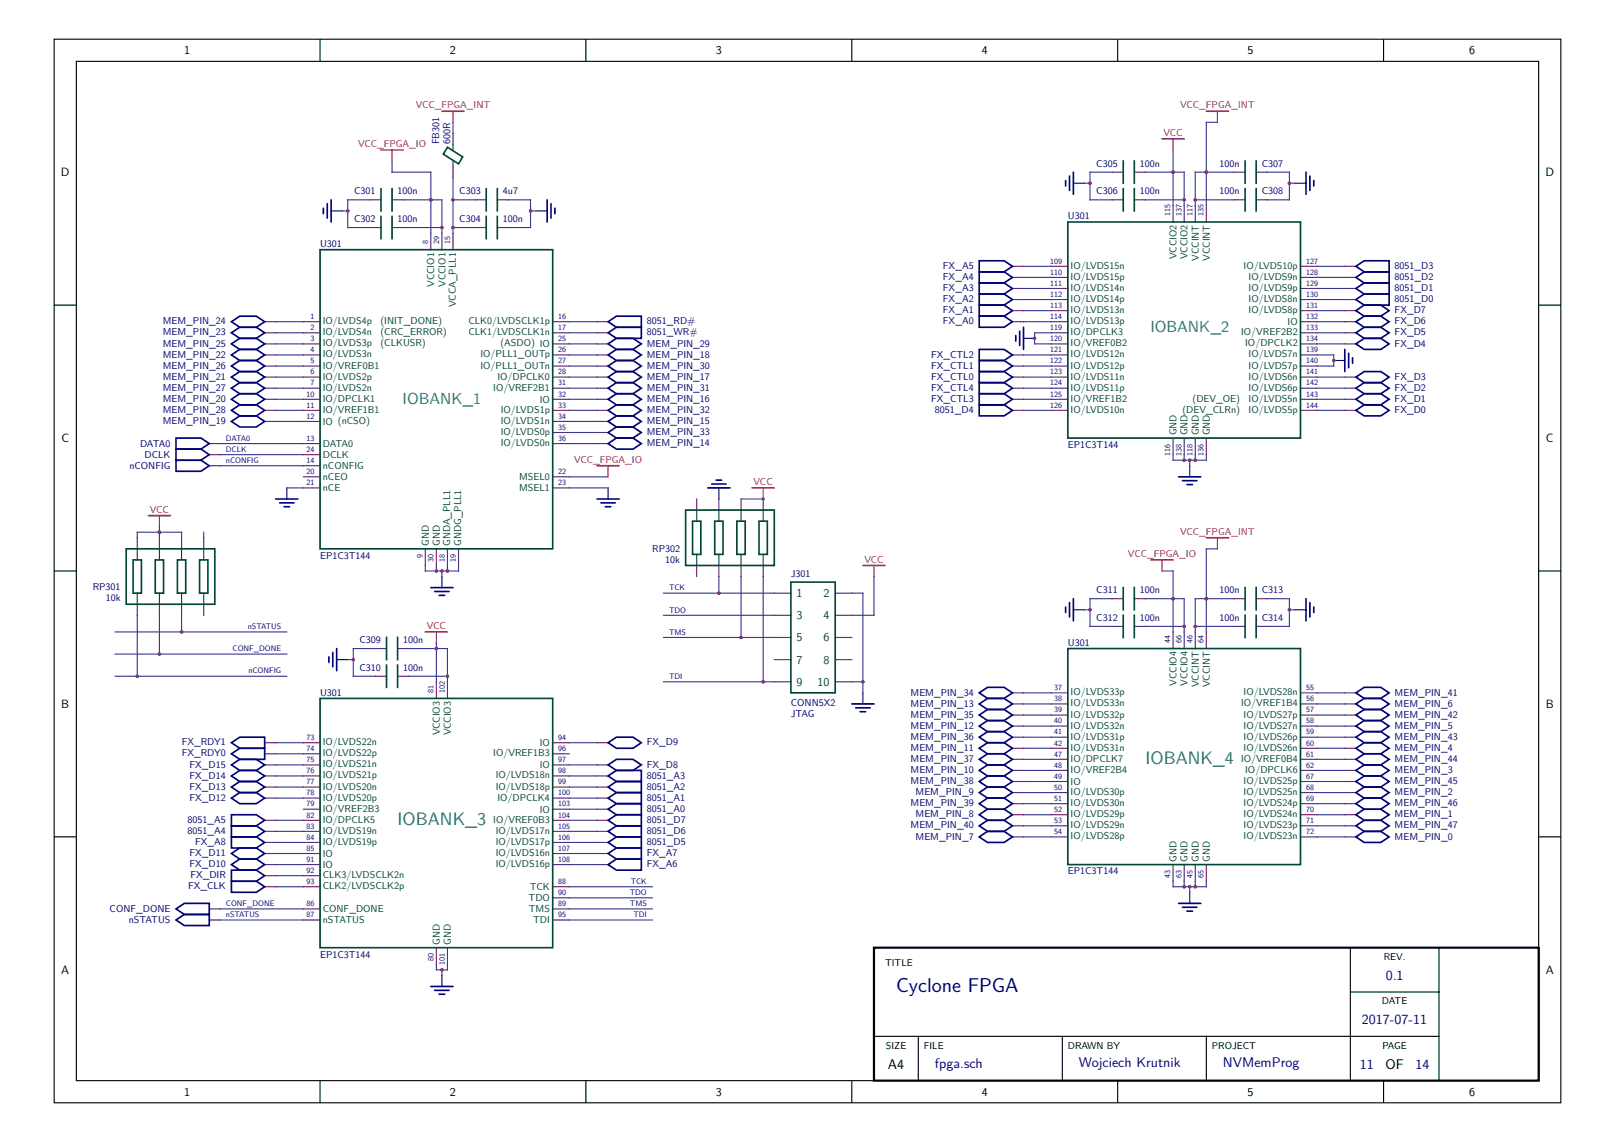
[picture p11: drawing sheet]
<svg xmlns="http://www.w3.org/2000/svg" width="297mm" height="210mm" viewBox="0 0 297 210" stroke-linecap="round" stroke-linejoin="round" font-family="sans-serif">
<g fill="none" stroke="#000" stroke-width=".2">
<path d="M10 7.2h277v195.6h-277zM14 11.3h269v187.4h-269zM58.9 7.2v4.1M107.8 7.2v4.1M156.6 7.2v4.1M205.5 7.2v4.1M254.4 7.2v4.1M10 56.1h4M283 56.1h4M10 105h4M283 105h4M10 153.9h4"/>
<path d="M283 153.9h4M248.3 174.3v24.4M264.6 174.3v24.4M58.9 198.7v4.1M107.8 198.7v4.1M156.6 198.7v4.1M160.7 190.6h103.9M168.9 190.6v8.1M195.4 190.6v8.1M205.5 198.7v4.1M221.8 190.6v8.1M248.3 182.4h16.3"/>
<path d="M254.4 198.7v4.1"/>
</g>
<path d="M160.7 174.3h122.3v24.4h-122.3z" fill="none" stroke="#000" stroke-width=".41"/>
<g fill="none" stroke="#67146a" stroke-width=".2">
<path d="M68 36.7h2.1M72.1 36.7h2M83.3 24.5v2.1M83.3 30.6v2.1M87.4 36.7h2M91.5 36.7h2M204.5 36.7h2.1M204.5 31.7h2.1M208.6 36.7h2M208.6 31.7h2M215.7 37.8v3M217.8 37.8v3"/>
<path d="M219.8 37.8v3M221.8 37.8v3M226.9 36.7h2.1M226.9 31.7h2.1M231 36.7h2M231 31.7h2M48.7 59.2h2M55.8 59.2h3.1M68 41.8h2.1M72.1 41.8h2M79.2 42.9v3M81.3 42.9v3"/>
<path d="M83.3 42.9v3M87.4 41.8h2M91.5 41.8h2M101.6 59.2h3.1M109.8 59.2h2M186.2 59.2h2M186.2 49h2M186.2 51h2M186.2 53h2M186.2 55.1h2M186.2 57.1h2M193.3 59.2h3.1"/>
<path d="M193.3 49h3.1M193.3 51h3.1M193.3 53h3.1M193.3 55.1h3.1M193.3 57.1h3.1M239.2 59.2h3M239.2 49h3M239.2 51h3M239.2 53h3M239.2 55.1h3M239.2 57.1h3M247.3 59.2h2"/>
<path d="M247.3 49h2M247.3 51h2M247.3 53h2M247.3 55.1h2M247.3 57.1h2M48.7 61.2h2M48.7 63.2h2M48.7 65.3h2M48.7 67.3h2M48.7 69.3h2M48.7 71.4h2M48.7 73.4h2"/>
<path d="M48.7 75.5h2M48.7 77.5h2M55.8 61.2h3.1M55.8 63.2h3.1M55.8 65.3h3.1M55.8 67.3h3.1M55.8 69.3h3.1M55.8 71.4h3.1M55.8 73.4h3.1M55.8 75.5h3.1M55.8 77.5h3.1M101.6 61.2h3.1"/>
<path d="M101.6 63.2h3.1M101.6 65.3h3.1M101.6 67.3h3.1M101.6 69.3h3.1M101.6 71.4h3.1M101.6 73.4h3.1M101.6 75.5h3.1M101.6 77.5h3.1M101.6 79.5h3.1M109.8 61.2h2M109.8 63.2h2M109.8 65.3h2"/>
<path d="M109.8 67.3h2M109.8 69.3h2M109.8 71.4h2M109.8 73.4h2M109.8 75.5h2M109.8 77.5h2M109.8 79.5h2M186.2 65.3h2M186.2 67.3h2M186.2 69.3h2M186.2 71.4h2M186.2 73.4h2"/>
<path d="M186.2 75.5h2M193.3 61.2h3.1M193.3 63.2h3.1M193.3 65.3h3.1M193.3 67.3h3.1M193.3 69.3h3.1M193.3 71.4h3.1M193.3 73.4h3.1M193.3 75.5h3.1M239.2 61.2h3M239.2 63.2h3M239.2 65.3h3"/>
<path d="M239.2 67.3h3M239.2 69.3h3M239.2 71.4h3M239.2 73.4h3M239.2 75.5h3M247.3 61.2h2M247.3 63.2h2M247.3 69.3h2M247.3 71.4h2M247.3 73.4h2M247.3 75.5h2M25.2 98.9v2"/>
<path d="M29.3 98.9v2M33.4 98.9v2M37.5 98.9v2M38.5 81.6h2M38.5 85.6h2M38.5 83.6h2M55.8 81.6h3.1M55.8 85.6h3.1M55.8 87.7h3.1M55.8 89.7h3.1M55.8 83.6h3.1M101.6 81.6h3.1"/>
<path d="M101.6 87.7h3.1M101.6 89.7h3.1M109.8 81.6h2M128.1 91.8v2M132.2 91.8v2M136.3 91.8v2M140.4 91.8v2M215.7 80.6v3M217.8 80.6v3M219.8 80.6v3M221.8 80.6v3M25.2 111.1v2"/>
<path d="M29.3 111.1v2M33.4 111.1v2M37.5 111.1v2M69 119.3h2.1M73.1 119.3h2.1M78.2 100.9v3.1M80.2 100.9v3.1M82.3 100.9v3.1M84.3 100.9v3.1M128.1 104v2M132.2 104v2M136.3 104v2"/>
<path d="M140.4 104v2M142.4 109.1h3M142.4 113.1h3M142.4 117.2h3M153.6 109.1h3M153.6 113.1h3M153.6 117.2h3M204.5 110.1h2.1M204.5 115.2h2.1M208.6 110.1h2M208.6 115.2h2M215.7 116.2v3.1"/>
<path d="M217.8 116.2v3.1M219.8 116.2v3.1M221.8 116.2v3.1M226.9 110.1h2.1M226.9 115.2h2.1M231 110.1h2M231 115.2h2M48.7 136.6h2M48.7 138.6h2M55.8 136.6h3.1M55.8 138.6h3.1M69 124.4h2.1"/>
<path d="M73.1 124.4h2.1M80.2 125.4v3M82.3 125.4v3M101.6 136.6h3.1M101.6 138.6h3.1M109.8 136.6h2M142.4 121.3h3M142.4 125.4h3M153.6 121.3h3M153.6 125.4h3M186.2 127.4h2M186.2 129.4h2"/>
<path d="M186.2 131.5h2M186.2 133.5h2M186.2 135.6h2M186.2 137.6h2M186.2 139.6h2M193.3 127.4h3.1M193.3 129.4h3.1M193.3 131.5h3.1M193.3 133.5h3.1M193.3 135.6h3.1M193.3 137.6h3.1M193.3 139.6h3.1"/>
<path d="M239.2 127.4h3M239.2 129.4h3M239.2 131.5h3M239.2 133.5h3M239.2 135.6h3M239.2 137.6h3M239.2 139.6h3M247.3 127.4h2M247.3 129.4h2M247.3 131.5h2M247.3 133.5h2M247.3 135.6h2"/>
<path d="M247.3 137.6h2M247.3 139.6h2M48.7 140.7h2M48.7 142.7h2M48.7 144.7h2M48.7 146.8h2M48.7 150.8h2M48.7 152.9h2M48.7 154.9h2M48.7 157h2M48.7 159h2M55.8 140.7h3.1"/>
<path d="M55.8 142.7h3.1M55.8 144.7h3.1M55.8 146.8h3.1M55.8 148.8h3.1M55.8 150.8h3.1M55.8 152.9h3.1M55.8 154.9h3.1M55.8 157h3.1M55.8 159h3.1M101.6 140.7h3.1M101.6 142.7h3.1M101.6 144.7h3.1"/>
<path d="M101.6 146.8h3.1M101.6 148.8h3.1M101.6 150.8h3.1M101.6 152.9h3.1M101.6 154.9h3.1M101.6 157h3.1M101.6 159h3.1M109.8 140.7h2M109.8 142.7h2M109.8 144.7h2M109.8 146.8h2M109.8 148.8h2"/>
<path d="M109.8 150.8h2M109.8 152.9h2M109.8 154.9h2M109.8 157h2M109.8 159h2M186.2 141.7h2M186.2 143.7h2M186.2 145.7h2M186.2 147.8h2M186.2 149.8h2M186.2 151.9h2M186.2 153.9h2"/>
<path d="M193.3 141.7h3.1M193.3 143.7h3.1M193.3 145.7h3.1M193.3 147.8h3.1M193.3 149.8h3.1M193.3 151.9h3.1M193.3 153.9h3.1M215.7 159v3M217.8 159v3M219.8 159v3M221.8 159v3M239.2 141.7h3"/>
<path d="M239.2 143.7h3M239.2 145.7h3M239.2 147.8h3M239.2 149.8h3M239.2 151.9h3M239.2 153.9h3M247.3 141.7h2M247.3 143.7h2M247.3 145.7h2M247.3 147.8h2M247.3 149.8h2M247.3 151.9h2"/>
<path d="M247.3 153.9h2M38.5 167.1h2M38.5 169.2h2M48.7 163.1h2M48.7 161h2M55.8 167.1h3.1M55.8 169.2h3.1M55.8 163.1h3.1M55.8 161h3.1M80.2 174.3v3M82.3 174.3v3M101.6 167.1h3.1"/>
<path d="M101.6 169.2h3.1M101.6 163.1h3.1M101.6 165.1h3.1"/>
</g>
<g fill="none" stroke="#034536" stroke-width=".31">
<path d="M70.1 34.7v4.1M70.1 39.8v4.1M72.1 34.7v4.1M72.1 39.8v4.1M82.3 27.1l2.8 1.8-.8 1.2-2.8-1.8zM89.4 34.7v4.1M89.4 39.8v4.1M91.5 34.7v4.1M91.5 39.8v4.1M206.6 29.6v4.1M206.6 34.7v4.1M208.6 29.6v4.1"/>
<path d="M208.6 34.7v4.1M229 29.6v4.1M229 34.7v4.1M231 29.6v4.1M231 34.7v4.1M58.9 45.9h42.7v55h-42.7zM196.4 40.8h42.8v39.8h-42.8zM126.1 93.8h16.3v10.2h-16.3zM127.4 95.8h1.5v6.1h-1.5zM131.4 95.8h1.6v6.1h-1.6zM135.5 95.8h1.5v6.1h-1.5zM139.6 95.8h1.5v6.1h-1.5z"/>
<path d="M23.2 100.9h16.3v10.2h-16.3zM24.5 103h1.5v6.1h-1.5zM28.6 103h1.5v6.1h-1.5zM32.6 103h1.6v6.1h-1.6zM36.7 103h1.5v6.1h-1.5zM71.1 117.2v4.1M73.1 117.2v4.1M145.4 107h8.2v20.4h-8.2zM196.4 119.3h42.8v39.7h-42.8zM206.6 108.1v4M206.6 113.1v4.1M208.6 108.1v4"/>
<path d="M208.6 113.1v4.1M229 108.1v4M229 113.1v4.1M231 108.1v4M231 113.1v4.1M58.9 128.4h42.7v45.9h-42.7zM71.1 122.3v4.1M73.1 122.3v4.1"/>
</g>
<g fill="none" stroke="#000275" stroke-width=".2">
<path d="M60.9 38.8h2M98.6 38.8h2M197.4 33.7h2M238.1 33.7h2.1M188.2 62.2h2.1M245.3 66.3h2M52.7 89.7v2.1M111.8 89.7v2.1M132.2 89.7v2.1M218.8 85.6v2.1M81.3 106v2.1M197.4 112.1h2"/>
<path d="M238.1 112.1h2.1M61.9 121.3h2.1M158.7 127.4v2M81.3 179.4v2M218.8 164.1v2"/>
</g>
<g fill="none" stroke="#000275" stroke-width=".31">
<path d="M59.5 38.3v1M60.2 37.5v2.6M60.9 36.7v4.1M100.6 36.7v4.1M101.3 37.5v2.6M102 38.3v1M196 33.2v1M196.7 32.4v2.6M197.4 31.7v4M240.2 31.7v4M240.9 32.4v2.6M241.6 33.2v1"/>
<path d="M42.6 59.2l1.5-1.1h3l1.6 1.1-1.6 1h-3zM111.8 59.2l1.6-1.1h4.5v2.1h-4.5zM180.1 48h4.6l1.5 1-1.5 1h-4.6zM180.1 50h4.6l1.5 1-1.5 1h-4.6zM180.1 52h4.6l1.5 1-1.5 1.1h-4.6zM180.1 54.1h4.6l1.5 1-1.5 1h-4.6zM180.1 56.1h4.6l1.5 1-1.5 1h-4.6zM180.1 58.1h4.6l1.5 1.1-1.5 1h-4.6zM249.3 49l1.6-1h4.6v2h-4.6zM249.3 51l1.6-1h4.6v2h-4.6zM249.3 53l1.6-1h4.6v2.1h-4.6zM249.3 55.1l1.6-1h4.6v2h-4.6z"/>
<path d="M249.3 57.1l1.6-1h3l1.6 1-1.6 1h-3zM249.3 59.2l1.6-1.1h3l1.6 1.1-1.6 1h-3zM42.6 61.2l1.5-1h3l1.6 1-1.6 1h-3zM42.6 63.2l1.5-1h3l1.6 1-1.6 1.1h-3zM42.6 65.3l1.5-1h3l1.6 1-1.6 1h-3zM42.6 67.3l1.5-1h3l1.6 1-1.6 1h-3zM42.6 69.3l1.5-1h3l1.6 1-1.6 1.1h-3zM42.6 71.4l1.5-1h3l1.6 1-1.6 1h-3zM42.6 73.4l1.5-1h3l1.6 1-1.6 1h-3zM42.6 75.5l1.5-1.1h3l1.6 1.1-1.6 1h-3zM42.6 77.5l1.5-1h3l1.6 1-1.6 1h-3zM111.8 61.2l1.6-1h4.5v2h-4.5z"/>
<path d="M111.8 63.2l1.6-1h3l1.5 1-1.5 1.1h-3zM111.8 65.3l1.6-1h3l1.5 1-1.5 1h-3zM111.8 67.3l1.6-1h3l1.5 1-1.5 1h-3zM111.8 69.3l1.6-1h3l1.5 1-1.5 1.1h-3zM111.8 71.4l1.6-1h3l1.5 1-1.5 1h-3zM111.8 73.4l1.6-1h3l1.5 1-1.5 1h-3zM111.8 75.5l1.6-1.1h3l1.5 1.1-1.5 1h-3zM111.8 77.5l1.6-1h3l1.5 1-1.5 1h-3zM111.8 79.5l1.6-1h3l1.5 1-1.5 1.1h-3zM180.1 64.3h4.6l1.5 1-1.5 1h-4.6zM180.1 66.3h4.6l1.5 1-1.5 1h-4.6zM180.1 68.3h4.6l1.5 1-1.5 1.1h-4.6z"/>
<path d="M180.1 70.4h4.6l1.5 1-1.5 1h-4.6zM180.1 72.4h4.6l1.5 1-1.5 1h-4.6zM180.1 74.4h4.6l1.5 1.1-1.5 1h-4.6zM186.8 61.7v1M187.5 60.9v2.6M188.2 60.2v4.1M247.3 64.3v4M248 65v2.6M248.7 65.8v1M249.3 61.2l1.6-1h3l1.6 1-1.6 1h-3zM249.3 63.2l1.6-1h3l1.6 1-1.6 1.1h-3zM249.3 69.3l1.6-1h3l1.6 1-1.6 1.1h-3z"/>
<path d="M249.3 71.4l1.6-1h3l1.6 1-1.6 1h-3zM249.3 73.4l1.6-1h3l1.6 1-1.6 1h-3zM249.3 75.5l1.6-1.1h3l1.6 1.1-1.6 1h-3zM32.4 80.6h4.6l1.5 1-1.5 1h-4.6zM32.4 82.6h4.6l1.5 1-1.5 1h-4.6zM32.4 84.6h4.6l1.5 1-1.5 1.1h-4.6zM50.7 91.8h4.1M51.4 92.5h2.7M52.2 93.2h1.1M109.8 91.8h4.1M110.5 92.5h2.7M111.3 93.2h1"/>
<path d="M111.8 81.6l1.6-1h3l1.5 1-1.5 1h-3zM130.2 89.7h4M130.9 89h2.6M131.7 88.3h1M216.8 87.7h4M217.5 88.4h2.6M218.3 89.1h1M61.2 120v2.6M61.9 119.3v4M79.2 108.1h4.1M79.9 108.8h2.7M80.8 109.5h1"/>
<path d="M196 111.6v1M196.7 110.8v2.7M197.4 110.1v4.1M240.2 110.1v4.1M240.9 110.8v2.7M241.6 111.6v1M42.6 136.6l1.5-1h4.6v2h-4.6zM42.6 138.6l1.5-1h4.6v2h-4.6zM60.5 120.8v1M111.8 136.6l1.6-1h3l1.5 1-1.5 1h-3zM156.6 129.4h4.1M157.4 130.2h2.6"/>
<path d="M158.2 130.9h1M180.1 127.4l1.5-1h3.1l1.5 1-1.5 1h-3.1zM180.1 129.4l1.5-1h3.1l1.5 1-1.5 1.1h-3.1zM180.1 131.5l1.5-1h3.1l1.5 1-1.5 1h-3.1zM180.1 133.5l1.5-1h3.1l1.5 1-1.5 1h-3.1zM180.1 135.6l1.5-1.1h3.1l1.5 1.1-1.5 1h-3.1zM180.1 137.6l1.5-1h3.1l1.5 1-1.5 1h-3.1zM180.1 139.6l1.5-1h3.1l1.5 1-1.5 1.1h-3.1zM249.3 127.4l1.6-1h3l1.6 1-1.6 1h-3zM249.3 129.4l1.6-1h3l1.6 1-1.6 1.1h-3zM249.3 131.5l1.6-1h3l1.6 1-1.6 1h-3zM249.3 133.5l1.6-1h3l1.6 1-1.6 1h-3z"/>
<path d="M249.3 135.6l1.6-1.1h3l1.6 1.1-1.6 1h-3zM249.3 137.6l1.6-1h3l1.6 1-1.6 1h-3zM249.3 139.6l1.6-1h3l1.6 1-1.6 1.1h-3zM42.6 140.7l1.5-1.1h3l1.6 1.1-1.6 1h-3zM42.6 142.7l1.5-1h3l1.6 1-1.6 1h-3zM42.6 144.7l1.5-1h3l1.6 1-1.6 1h-3zM42.6 146.8l1.5-1.1h3l1.6 1.1-1.6 1h-3zM42.6 149.8h4.5l1.6 1-1.6 1.1h-4.5zM42.6 151.9h4.5l1.6 1-1.6 1h-4.5zM42.6 153.9h4.5l1.6 1-1.6 1h-4.5zM42.6 157l1.5-1.1h3l1.6 1.1-1.6 1h-3zM42.6 159l1.5-1h3l1.6 1-1.6 1h-3z"/>
<path d="M111.8 140.7l1.6-1.1h3l1.5 1.1-1.5 1h-3zM111.8 142.7l1.6-1h4.5v2h-4.5zM111.8 144.7l1.6-1h4.5v2h-4.5zM111.8 146.8l1.6-1.1h4.5v2.1h-4.5zM111.8 148.8l1.6-1h4.5v2h-4.5zM111.8 150.8l1.6-1h4.5v2.1h-4.5zM111.8 152.9l1.6-1h4.5v2h-4.5zM111.8 154.9l1.6-1h4.5v2h-4.5zM111.8 157l1.6-1.1h4.5v2.1h-4.5zM111.8 159l1.6-1h4.5v2h-4.5zM180.1 141.7l1.5-1h3.1l1.5 1-1.5 1h-3.1zM180.1 143.7l1.5-1h3.1l1.5 1-1.5 1h-3.1z"/>
<path d="M180.1 145.7l1.5-1h3.1l1.5 1-1.5 1.1h-3.1zM180.1 147.8l1.5-1h3.1l1.5 1-1.5 1h-3.1zM180.1 149.8l1.5-1h3.1l1.5 1-1.5 1h-3.1zM180.1 151.9l1.5-1.1h3.1l1.5 1.1-1.5 1h-3.1zM180.1 153.9l1.5-1h3.1l1.5 1-1.5 1h-3.1zM249.3 141.7l1.6-1h3l1.6 1-1.6 1h-3zM249.3 143.7l1.6-1h3l1.6 1-1.6 1h-3zM249.3 145.7l1.6-1h3l1.6 1-1.6 1.1h-3zM249.3 147.8l1.6-1h3l1.6 1-1.6 1h-3zM249.3 149.8l1.6-1h3l1.6 1-1.6 1h-3zM249.3 151.9l1.6-1.1h3l1.6 1.1-1.6 1h-3zM249.3 153.9l1.6-1h3l1.6 1-1.6 1h-3z"/>
<path d="M32.4 169.2l1.5-1h4.6v2h-4.6zM32.4 167.1l1.5-1h4.6v2.1h-4.6zM42.6 160h4.5l1.6 1-1.6 1h-4.5zM42.6 162h4.5l1.6 1.1-1.6 1h-4.5zM216.8 166.1h4M217.5 166.8h2.6M218.3 167.5h1M79.2 181.4h4.1M79.9 182.1h2.7M80.8 182.8h1"/>
</g>
<g fill="none" stroke="#353691" stroke-width=".2">
<path d="M62.9 38.8h1.1M68 36.7h-4v5.1h4M72.1 29.6v2.1h7.1v11.2M74.1 36.7h7.2v6.2M83.3 36.7h4.1M83.3 22.5v2M83.3 32.7v10.2M93.5 36.7h4.1v5.1h-4.1M97.6 38.8h1M199.4 33.7h1.1M204.5 31.7h-4v5h4M210.6 31.7h7.2v6.1"/>
<path d="M210.6 36.7h7.2M215.7 27.6v10.2M219.8 36.7h7.1M223.9 22.5h-2.1v15.3M226.9 31.7h-7.1v6.1M233 31.7h4.1v5h-4.1M237.1 33.7h1M50.7 59.2h5.1M74.1 41.8h7.2M83.3 41.8h4.1M104.7 59.2h5.1M188.2 59.2h5.1"/>
<path d="M188.2 49h5.1M188.2 51h5.1M188.2 53h5.1M188.2 55.1h5.1M188.2 57.1h5.1M242.2 59.2h5.1M242.2 49h5.1M242.2 51h5.1M242.2 53h5.1M242.2 55.1h5.1M242.2 57.1h5.1M50.7 61.2h5.1"/>
<path d="M50.7 63.2h5.1M50.7 65.3h5.1M50.7 67.3h5.1M50.7 69.3h5.1M50.7 71.4h5.1M50.7 73.4h5.1M50.7 75.5h5.1M50.7 77.5h5.1M104.7 61.2h5.1M104.7 63.2h5.1M104.7 65.3h5.1M104.7 67.3h5.1"/>
<path d="M104.7 69.3h5.1M104.7 71.4h5.1M104.7 73.4h5.1M104.7 75.5h5.1M104.7 77.5h5.1M104.7 79.5h5.1M188.2 65.3h5.1M188.2 67.3h5.1M188.2 69.3h5.1M188.2 71.4h5.1M188.2 73.4h5.1M188.2 75.5h5.1"/>
<path d="M193.3 61.2h-3v2h3M242.2 61.2h5.1M242.2 63.2h5.1M242.2 65.3h3.1v2h-3.1M242.2 69.3h5.1M242.2 71.4h5.1M242.2 73.4h5.1M242.2 75.5h5.1M25.2 98.9v-1h8.2v1M29.3 96.9v2M37.5 97.9v1M40.5 81.6h15.3"/>
<path d="M40.5 83.6h15.3M40.5 85.6h15.3M52.7 89.7h3.1M104.7 87.7h7.1M104.7 89.7h7.1M104.7 81.6h5.1M136.3 91.8h4.1M215.7 83.6v1h6.1v-1M217.8 83.6v1M218.8 84.6v1M219.8 83.6v1M21.2 116.2h31.5"/>
<path d="M25.2 113.1v11.3M29.3 113.1v7.2M33.4 113.1v3.1M69 119.3h-4v5.1h4M75.2 119.3h7.1v6.1M78.2 104v1h6.1v-1M80.2 104v1M80.2 118.2v7.2M81.3 105v1M82.3 104v1M122 109.1h20.4M122 113.1h20.4"/>
<path d="M122 117.2h20.4M132.2 106v3.1M136.3 106v11.2M140.4 106v19.4M156.6 109.1h2.1v18.3M160.7 106v7.1h-4.1M199.4 112.1h1.1M204.5 110.1h-4v5.1h4M210.6 110.1h7.2v6.1M210.6 115.2h7.2M213.7 105h2v11.2M219.8 115.2h7.1"/>
<path d="M223.9 100.9h-2.1v15.3M226.9 110.1h-7.1v6.1M233 110.1h4.1v5.1h-4.1M237.1 112.1h1M21.2 124.4h31.5M21.2 120.3h31.5M50.7 136.6h5.1M50.7 138.6h5.1M64 121.3h1M75.2 124.4h7.1M104.7 136.6h5.1M122 125.4h20.4"/>
<path d="M156.6 125.4h2.1M188.2 127.4h5.1M188.2 129.4h5.1M188.2 131.5h5.1M188.2 133.5h5.1M188.2 135.6h5.1M188.2 137.6h5.1M188.2 139.6h5.1M242.2 127.4h5.1M242.2 129.4h5.1M242.2 131.5h5.1M242.2 133.5h5.1"/>
<path d="M242.2 135.6h5.1M242.2 137.6h5.1M242.2 139.6h5.1M50.7 140.7h5.1M50.7 142.7h5.1M50.7 144.7h5.1M50.7 146.8h5.1M50.7 150.8h5.1M50.7 152.9h5.1M50.7 154.9h5.1M50.7 157h5.1M50.7 159h5.1"/>
<path d="M104.7 140.7h5.1M104.7 142.7h5.1M104.7 144.7h5.1M104.7 146.8h5.1M104.7 150.8h5.1M104.7 152.9h5.1M104.7 154.9h5.1M104.7 157h5.1M104.7 159h5.1M104.7 148.8h5.1M188.2 141.7h5.1M188.2 143.7h5.1"/>
<path d="M188.2 145.7h5.1M188.2 147.8h5.1M188.2 149.8h5.1M188.2 151.9h5.1M188.2 153.9h5.1M242.2 141.7h5.1M242.2 143.7h5.1M242.2 145.7h5.1M242.2 147.8h5.1M242.2 149.8h5.1M242.2 151.9h5.1M242.2 153.9h5.1"/>
<path d="M40.5 167.1h15.3M40.5 169.2h15.3M50.7 163.1h5.1M50.7 161h5.1M80.2 177.3v1h2.1v-1M81.3 178.3v1.1M104.7 163.1h15.3M104.7 167.1h15.3M104.7 169.2h15.3M104.7 165.1h15.3M215.7 162v1.1h6.1v-1.1M217.8 162v1.1"/>
<path d="M218.8 163.1v1M219.8 162v1.1"/>
</g>
<path d="M72.1 27.6v2M83.3 20.5v2M215.7 25.5v2.1M223.9 20.5v2M29.3 94.8v2.1M111.8 85.6v2.1M140.4 89.7v2.1M223.9 98.9v2M80.2 116.2v2M160.7 104v2M213.7 103v2" fill="none" stroke="#b82e2e" stroke-width=".2"/>
<path d="M70.1 27.6h4M81.3 20.5h4M213.7 25.5h4.1M221.8 20.5h4.1M27.3 94.8h4.1M109.8 85.6h4.1M138.3 89.7h4.1M221.8 98.9h4.1M78.2 116.2h4.1M158.7 104h4.1M211.7 103h4" fill="none" stroke="#b82e2e" stroke-width=".31"/>
<g fill="none" stroke="#034536" stroke-width=".2">
<path d="M83.3 26.6v1M83.3 29.6v1M128.1 93.8v2M132.2 93.8v2M136.3 93.8v2M140.4 93.8v2M25.2 100.9v2.1M25.2 109.1v2M29.3 100.9v2.1M29.3 109.1v2M33.4 100.9v2.1M33.4 109.1v2"/>
<path d="M37.5 100.9v2.1M37.5 109.1v2M128.1 101.9v2.1M132.2 101.9v2.1M136.3 101.9v2.1M140.4 101.9v2.1"/>
</g>
<g fill="#8f3591">
<path d="M81.1 104.8h.4l.1 .2-.1 .2h-.4l-.1-.2z"/>
<path d="M80 104.8h.5l.1 .2-.1 .2h-.5l-.1-.2z"/>
<path d="M82.1 104.8h.4l.1 .2-.1 .2h-.4l-.1-.2z"/>
<path d="M81.1 178.1h.4l.1 .2-.1 .3h-.4l-.1-.3z"/>
<path d="M218.6 84.4h.4l.1 .2-.1 .3h-.4l-.1-.3z"/>
<path d="M217.6 84.4h.4l.1 .2-.1 .3h-.4l-.1-.3z"/>
<path d="M219.6 84.4h.4l.1 .2-.1 .3h-.4l-.1-.3z"/>
<path d="M218.6 162.8h.4l.1 .3-.1 .2h-.4l-.1-.2z"/>
<path d="M217.6 162.8h.4l.1 .3-.1 .2h-.4l-.1-.2z"/>
<path d="M219.6 162.8h.4l.1 .3-.1 .2h-.4l-.1-.2z"/>
<path d="M82.1 124.1h.4l.1 .3-.1 .2h-.4l-.1-.2z"/>
<path d="M80 119h.5l.1 .3-.1 .2h-.5l-.1-.2z"/>
<path d="M64.8 121.1h.4l.1 .2-.1 .2h-.4l-.1-.2z"/>
<path d="M81.1 41.6h.4l.1 .2-.1 .3h-.4l-.1-.3z"/>
<path d="M79 36.5h.4l.1 .2-.1 .3h-.4l-.1-.3z"/>
<path d="M63.7 38.6h.5l.1 .2-.1 .2h-.5l-.1-.2z"/>
<path d="M83.1 36.5h.4l.1 .2-.1 .3h-.4l-.1-.3z"/>
<path d="M83.1 41.6h.4l.1 .2-.1 .3h-.4l-.1-.3z"/>
<path d="M97.4 38.6h.4l.1 .2-.1 .2h-.4l-.1-.2z"/>
<path d="M217.6 115h.4l.1 .2-.1 .2h-.4l-.1-.2z"/>
<path d="M215.5 109.9h.4l.1 .2-.1 .2h-.4l-.1-.2z"/>
<path d="M200.2 111.9h.5l.1 .2-.1 .3h-.5l-.1-.3z"/>
<path d="M219.6 115h.4l.1 .2-.1 .2h-.4l-.1-.2z"/>
<path d="M221.6 109.9h.5v.2v.2h-.5l-.1-.2z"/>
<path d="M236.9 111.9h.4l.1 .2-.1 .3h-.4l-.1-.3z"/>
<path d="M217.6 36.5h.4l.1 .2-.1 .3h-.4l-.1-.3z"/>
<path d="M215.5 31.4h.4l.1 .3-.1 .2h-.4l-.1-.2z"/>
<path d="M200.2 33.5h.5l.1 .2-.1 .2h-.5l-.1-.2z"/>
<path d="M219.6 36.5h.4l.1 .2-.1 .3h-.4l-.1-.3z"/>
<path d="M221.6 31.4h.5v.3v.2h-.5l-.1-.2z"/>
<path d="M236.9 33.5h.4l.1 .2-.1 .2h-.4l-.1-.2z"/>
<path d="M33.2 116h.4l.1 .2-.1 .2h-.4l-.1-.2z"/>
<path d="M25 124.1h.5v.3v.2h-.5l-.1-.2z"/>
<path d="M29.1 120.1h.4l.1 .2-.1 .2h-.4l-.1-.2z"/>
<path d="M29.1 97.6h.4l.1 .3-.1 .2h-.4l-.1-.2z"/>
<path d="M132 108.8h.4l.1 .3-.1 .2h-.4l-.1-.2z"/>
<path d="M136.1 117h.4l.1 .2-.1 .3h-.4l-.1-.3z"/>
<path d="M140.1 125.1h.5l.1 .3-.1 .2h-.5l-.1-.2z"/>
<path d="M158.5 125.1h.4l.1 .3-.1 .2h-.4l-.1-.2z"/>
<path d="M140.1 91.5h.5l.1 .3-.1 .2h-.5l-.1-.2z"/>
<path d="M190.1 62h.4l.1 .2-.1 .2h-.4l-.1-.2z"/>
<path d="M245.1 66.1h.4l.1 .2-.1 .2h-.4l-.1-.2z"/>
</g>
<text font-size="3.7" fill="#000275" x="164.8" y="182.4">Cyclone FPGA</text>
<g font-size="3.3" fill="#008b8b">
<text x="210.6" y="140.5">IOBANK_4</text>
<text x="73.1" y="151.8">IOBANK_3</text>
</g>
<g font-size="2.9" fill="#008b8b">
<text x="211.6" y="61">IOBANK_2</text>
<text x="74" y="74.2">IOBANK_1</text>
</g>
<g font-size="2.6" fill="#000275">
<text x="254.8" y="180.2">0.1</text>
<text x="250.5" y="188.4">2017-07-11</text>
<text x="171.9" y="196.3">fpga.sch</text>
<text x="198.4" y="196.3">Wojciech Krutnik</text>
<text x="224.9" y="196.3">NVMemProg</text>
<text x="250.1" y="196.5">11</text>
<text x="260.3" y="196.5">14</text>
</g>
<g font-size="2.6">
<text x="163.3" y="196.6">A4</text>
<text x="254.8" y="196.6">OF</text>
</g>
<g font-size="2.2">
<text x="33.9" y="10">1</text>
<text x="82.8" y="10">2</text>
<text x="131.6" y="10">3</text>
<text x="180.5" y="10">4</text>
<text x="229.4" y="9.9">5</text>
<text x="270.2" y="10">6</text>
<text x="11.2" y="32.4">D</text>
<text x="284.2" y="32.4">D</text>
<text x="11.3" y="81.3">C</text>
<text x="284.3" y="81.3">C</text>
<text x="11.3" y="130.2">B</text>
<text x="284.3" y="130.2">B</text>
<text x="11.3" y="179.1">A</text>
<text x="284.3" y="179.1">A</text>
<text x="33.9" y="201.5">1</text>
<text x="82.8" y="201.5">2</text>
<text x="131.6" y="201.5">3</text>
<text x="180.5" y="201.5">4</text>
<text x="229.4" y="201.5">5</text>
<text x="270.2" y="201.5">6</text>
</g>
<g font-size="2.2" fill="#034536">
<text x="146.5" y="109.8">1</text>
<text x="146.5" y="113.9">3</text>
<text x="151.5" y="109.8">2</text>
<text x="151.5" y="113.9">4</text>
<text x="146.5" y="117.9">5</text>
<text x="151.5" y="117.9">6</text>
<text x="146.5" y="122">7</text>
<text x="151.5" y="122">8</text>
<text x="146.5" y="126.1">9</text>
<text x="150.4" y="126.1">10</text>
</g>
<g font-size="1.8" fill="#b82e2e">
<text x="76.4" y="19.9">VCC_FPGA_INT</text>
<text x="217" y="19.9">VCC_FPGA_INT</text>
<text x="65.8" y="27.1">VCC_FPGA_IO</text>
<text x="214" y="25">VCC</text>
<text x="105.6" y="85.1">VCC_FPGA_IO</text>
<text x="138.6" y="89.2">VCC</text>
<text x="27.6" y="94.3">VCC</text>
<text x="217" y="98.4">VCC_FPGA_INT</text>
<text x="159" y="103.5">VCC</text>
<text x="207.4" y="102.5">VCC_FPGA_IO</text>
<text x="78.5" y="115.7">VCC</text>
</g>
<g font-size="1.8" fill="#000275">
<text x="80.8" y="26.6" transform="rotate(-90 80.8 26.6)">FB301</text>
<text x="82.8" y="26.6" transform="rotate(-90 82.8 26.6)">600R</text>
<text x="65.1" y="35.7">C301</text>
<text x="73.1" y="35.7">100n</text>
<text x="84.5" y="35.7">C303</text>
<text x="92.5" y="35.7">4u7</text>
<text x="201.6" y="30.6">C305</text>
<text x="201.6" y="35.7">C306</text>
<text x="209.6" y="30.6">100n</text>
<text x="209.6" y="35.7">100n</text>
<text x="224.2" y="30.6">100n</text>
<text x="224.2" y="35.7">100n</text>
<text x="232" y="30.6">C307</text>
<text x="232" y="35.7">C308</text>
<text x="65.1" y="40.8">C302</text>
<text x="73.1" y="40.8">100n</text>
<text x="84.5" y="40.8">C304</text>
<text x="92.5" y="40.8">100n</text>
<text x="196.4" y="40.3">U301</text>
<text x="58.9" y="45.4">U301</text>
<text x="173.4" y="49.5">FX_A5</text>
<text x="173.4" y="51.5">FX_A4</text>
<text x="173.4" y="53.5">FX_A3</text>
<text x="256.5" y="49.5">8051_D3</text>
<text x="256.5" y="51.5">8051_D2</text>
<text x="256.5" y="53.5">8051_D1</text>
<text x="29.9" y="59.6">MEM_PIN_24</text>
<text x="119" y="59.6">8051_RD#</text>
<text x="173.4" y="55.6">FX_A2</text>
<text x="173.4" y="57.6">FX_A1</text>
<text x="173.4" y="59.6">FX_A0</text>
<text x="256.5" y="55.6">8051_D0</text>
<text x="256.5" y="57.6">FX_D7</text>
<text x="256.5" y="59.6">FX_D6</text>
<text x="29.9" y="61.7">MEM_PIN_23</text>
<text x="29.9" y="63.7">MEM_PIN_25</text>
<text x="29.9" y="65.8">MEM_PIN_22</text>
<text x="119" y="61.7">8051_WR#</text>
<text x="119" y="63.7">MEM_PIN_29</text>
<text x="119" y="65.8">MEM_PIN_18</text>
<text x="171.2" y="65.8">FX_CTL2</text>
<text x="256.5" y="61.7">FX_D5</text>
<text x="256.5" y="63.7">FX_D4</text>
<text x="29.9" y="67.8">MEM_PIN_26</text>
<text x="29.9" y="69.8">MEM_PIN_21</text>
<text x="29.9" y="71.9">MEM_PIN_27</text>
<text x="119" y="67.8">MEM_PIN_30</text>
<text x="119" y="69.8">MEM_PIN_17</text>
<text x="119" y="71.9">MEM_PIN_31</text>
<text x="171.2" y="67.8">FX_CTL1</text>
<text x="171.2" y="69.8">FX_CTL0</text>
<text x="171.2" y="71.9">FX_CTL4</text>
<text x="256.5" y="69.8">FX_D3</text>
<text x="256.5" y="71.9">FX_D2</text>
<text x="29.9" y="73.9">MEM_PIN_20</text>
<text x="29.9" y="75.9">MEM_PIN_28</text>
<text x="29.9" y="78">MEM_PIN_19</text>
<text x="119" y="73.9">MEM_PIN_16</text>
<text x="119" y="75.9">MEM_PIN_32</text>
<text x="119" y="78">MEM_PIN_15</text>
<text x="171.2" y="73.9">FX_CTL3</text>
<text x="171.9" y="75.9">8051_D4</text>
<text x="256.5" y="73.9">FX_D1</text>
<text x="256.5" y="75.9">FX_D0</text>
<text x="25.8" y="82.2">DATA0</text>
<text x="119" y="80">MEM_PIN_33</text>
<text x="119" y="82.1">MEM_PIN_14</text>
<text x="196.4" y="82.4">EP1C3T144</text>
<text x="23.8" y="86.3">nCONFIG</text>
<text x="26.6" y="84.2">DCLK</text>
<text x="119.9" y="101.4">RP302</text>
<text x="58.9" y="102.7">EP1C3T144</text>
<text x="122.3" y="103.5">10k</text>
<text x="145.4" y="106">J301</text>
<text x="17.1" y="108.6">RP301</text>
<text x="19.4" y="110.6">10k</text>
<text x="201.6" y="109.1">C311</text>
<text x="209.6" y="109.1">100n</text>
<text x="224.2" y="109.1">100n</text>
<text x="232" y="109.1">C313</text>
<text x="66.1" y="118.2">C309</text>
<text x="74.1" y="118.2">100n</text>
<text x="196.4" y="118.8">U301</text>
<text x="201.6" y="114.2">C312</text>
<text x="209.6" y="114.2">100n</text>
<text x="224.2" y="114.2">100n</text>
<text x="232" y="114.2">C314</text>
<text x="66.1" y="123.3">C310</text>
<text x="74.1" y="123.3">100n</text>
<text x="58.9" y="127.9">U301</text>
<text x="145.4" y="129.7">CONN5X2</text>
<text x="145.4" y="131.8">JTAG</text>
<text x="167.5" y="127.9">MEM_PIN_34</text>
<text x="167.5" y="129.9">MEM_PIN_13</text>
<text x="167.5" y="132">MEM_PIN_35</text>
<text x="256.5" y="127.9">MEM_PIN_41</text>
<text x="256.5" y="129.9">MEM_PIN_6</text>
<text x="256.5" y="132">MEM_PIN_42</text>
<text x="33.4" y="137.1">FX_RDY1</text>
<text x="119" y="137.1">FX_D9</text>
<text x="167.5" y="134">MEM_PIN_12</text>
<text x="167.5" y="136">MEM_PIN_36</text>
<text x="256.5" y="134">MEM_PIN_5</text>
<text x="256.5" y="136">MEM_PIN_43</text>
<text x="33.4" y="139.1">FX_RDY0</text>
<text x="34.9" y="141.1">FX_D15</text>
<text x="34.9" y="143.2">FX_D14</text>
<text x="119" y="141.1">FX_D8</text>
<text x="119" y="143.2">8051_A3</text>
<text x="167.5" y="138.1">MEM_PIN_11</text>
<text x="167.5" y="140.1">MEM_PIN_37</text>
<text x="167.5" y="142.2">MEM_PIN_10</text>
<text x="256.5" y="138.1">MEM_PIN_4</text>
<text x="256.5" y="140.1">MEM_PIN_44</text>
<text x="256.5" y="142.2">MEM_PIN_3</text>
<text x="34.9" y="145.2">FX_D13</text>
<text x="34.9" y="147.3">FX_D12</text>
<text x="119" y="145.2">8051_A2</text>
<text x="119" y="147.3">8051_A1</text>
<text x="119" y="149.3">8051_A0</text>
<text x="167.5" y="144.2">MEM_PIN_38</text>
<text x="167.5" y="148.3">MEM_PIN_39</text>
<text x="168.4" y="146.2">MEM_PIN_9</text>
<text x="256.5" y="144.2">MEM_PIN_45</text>
<text x="256.5" y="146.2">MEM_PIN_2</text>
<text x="256.5" y="148.3">MEM_PIN_46</text>
<text x="34.5" y="151.3">8051_A5</text>
<text x="34.5" y="153.4">8051_A4</text>
<text x="35.9" y="155.4">FX_A8</text>
<text x="119" y="151.3">8051_D7</text>
<text x="119" y="153.4">8051_D6</text>
<text x="119" y="155.4">8051_D5</text>
<text x="167.5" y="152.3">MEM_PIN_40</text>
<text x="168.4" y="150.3">MEM_PIN_8</text>
<text x="168.4" y="154.4">MEM_PIN_7</text>
<text x="256.5" y="150.3">MEM_PIN_1</text>
<text x="256.5" y="152.3">MEM_PIN_47</text>
<text x="256.5" y="154.4">MEM_PIN_0</text>
<text x="34.9" y="157.4">FX_D11</text>
<text x="34.9" y="159.5">FX_D10</text>
<text x="35" y="161.5">FX_DIR</text>
<text x="119" y="157.4">FX_A7</text>
<text x="119" y="159.5">FX_A6</text>
<text x="196.4" y="160.8">EP1C3T144</text>
<text x="20.2" y="167.6">CONF_DONE</text>
<text x="34.6" y="163.6">FX_CLK</text>
<text x="23.7" y="169.8">nSTATUS</text>
<text x="58.9" y="176.1">EP1C3T144</text>
</g>
<g font-size="1.8" fill="#034536">
<text x="216.4" y="47.6" transform="rotate(-90 216.4 47.6)">VCCIO2</text>
<text x="218.4" y="47.6" transform="rotate(-90 218.4 47.6)">VCCIO2</text>
<text x="220.4" y="47.9" transform="rotate(-90 220.4 47.9)">VCCINT</text>
<text x="222.5" y="47.9" transform="rotate(-90 222.5 47.9)">VCCINT</text>
<text x="79.9" y="52.7" transform="rotate(-90 79.9 52.7)">VCCIO1</text>
<text x="81.9" y="52.7" transform="rotate(-90 81.9 52.7)">VCCIO1</text>
<text x="196.9" y="49.4">IO/LVDS15n</text>
<text x="196.9" y="51.5">IO/LVDS15p</text>
<text x="196.9" y="53.5">IO/LVDS14n</text>
<text x="228.7" y="49.4">IO/LVDS10p</text>
<text x="229.6" y="51.5">IO/LVDS9n</text>
<text x="229.6" y="53.5">IO/LVDS9p</text>
<text x="59.4" y="59.6">IO/LVDS4p</text>
<text x="70" y="59.6">(INIT_DONE)</text>
<text x="83.8" y="56.5" transform="rotate(-90 83.8 56.5)">VCCA_PLL1</text>
<text x="86.2" y="59.6">CLK0/LVDSCLK1p</text>
<text x="196.9" y="55.5">IO/LVDS14p</text>
<text x="196.9" y="57.6">IO/LVDS13n</text>
<text x="196.9" y="59.6">IO/LVDS13p</text>
<text x="229.6" y="55.5">IO/LVDS8n</text>
<text x="229.6" y="57.6">IO/LVDS8p</text>
<text x="236.8" y="59.8">IO</text>
<text x="59.4" y="61.7">IO/LVDS4n</text>
<text x="59.4" y="63.7">IO/LVDS3p</text>
<text x="59.4" y="65.7">IO/LVDS3n</text>
<text x="70" y="61.7">(CRC_ERROR)</text>
<text x="70" y="63.7">(CLKUSR)</text>
<text x="86.2" y="61.7">CLK1/LVDSCLK1n</text>
<text x="88.4" y="65.7">IO/PLL1_OUTp</text>
<text x="92" y="63.7">(ASDO) IO</text>
<text x="196.9" y="61.7">IO/DPCLK3</text>
<text x="196.9" y="63.7">IO/VREF0B2</text>
<text x="196.9" y="65.7">IO/LVDS12n</text>
<text x="228.2" y="61.7">IO/VREF2B2</text>
<text x="229" y="63.7">IO/DPCLK2</text>
<text x="229.6" y="65.7">IO/LVDS7n</text>
<text x="59.4" y="67.8">IO/VREF0B1</text>
<text x="59.4" y="69.8">IO/LVDS2p</text>
<text x="59.4" y="71.8">IO/LVDS2n</text>
<text x="88.4" y="67.8">IO/PLL1_OUTn</text>
<text x="90.7" y="71.8">IO/VREF2B1</text>
<text x="91.5" y="69.8">IO/DPCLK0</text>
<text x="196.9" y="67.8">IO/LVDS12p</text>
<text x="196.9" y="69.8">IO/LVDS11n</text>
<text x="196.9" y="71.8">IO/LVDS11p</text>
<text x="229.6" y="67.8">IO/LVDS7p</text>
<text x="229.6" y="69.8">IO/LVDS6n</text>
<text x="229.6" y="71.8">IO/LVDS6p</text>
<text x="59.4" y="73.9">IO/DPCLK1</text>
<text x="59.4" y="75.9">IO/VREF1B1</text>
<text x="92.1" y="75.9">IO/LVDS1p</text>
<text x="92.1" y="78">IO/LVDS1n</text>
<text x="99.3" y="74.1">IO</text>
<text x="196.9" y="73.9">IO/VREF1B2</text>
<text x="196.9" y="75.9">IO/LVDS10n</text>
<text x="217.4" y="75.9">(DEV_CLRn)</text>
<text x="219.3" y="73.9">(DEV_OE)</text>
<text x="229.6" y="73.9">IO/LVDS5n</text>
<text x="229.6" y="75.9">IO/LVDS5p</text>
<text x="59.4" y="78.1">IO (nCSO)</text>
<text x="59.4" y="82.2">DATA0</text>
<text x="92.1" y="80">IO/LVDS0p</text>
<text x="92.1" y="82">IO/LVDS0n</text>
<text x="216.4" y="80" transform="rotate(-90 216.4 80)">GND</text>
<text x="218.4" y="80" transform="rotate(-90 218.4 80)">GND</text>
<text x="220.4" y="80" transform="rotate(-90 220.4 80)">GND</text>
<text x="222.5" y="80" transform="rotate(-90 222.5 80)">GND</text>
<text x="59.4" y="86.3">nCONFIG</text>
<text x="59.4" y="88.3">nCEO</text>
<text x="59.4" y="84.2">DCLK</text>
<text x="95.5" y="88.3">MSEL0</text>
<text x="59.4" y="90.4">nCE</text>
<text x="95.5" y="90.4">MSEL1</text>
<text x="78.9" y="100.4" transform="rotate(-90 78.9 100.4)">GND</text>
<text x="80.9" y="100.4" transform="rotate(-90 80.9 100.4)">GND</text>
<text x="82.8" y="100.4" transform="rotate(-90 82.8 100.4)">GNDA_PLL1</text>
<text x="84.8" y="100.4" transform="rotate(-90 84.8 100.4)">GNDG_PLL1</text>
<text x="196.9" y="127.9">IO/LVDS33p</text>
<text x="196.9" y="129.9">IO/LVDS33n</text>
<text x="196.9" y="131.9">IO/LVDS32p</text>
<text x="216.4" y="126.1" transform="rotate(-90 216.4 126.1)">VCCIO4</text>
<text x="218.4" y="126.1" transform="rotate(-90 218.4 126.1)">VCCIO4</text>
<text x="220.4" y="126.4" transform="rotate(-90 220.4 126.4)">VCCINT</text>
<text x="222.5" y="126.4" transform="rotate(-90 222.5 126.4)">VCCINT</text>
<text x="228.2" y="129.9">IO/VREF1B4</text>
<text x="228.7" y="127.9">IO/LVDS28n</text>
<text x="228.7" y="131.9">IO/LVDS27p</text>
<text x="59.4" y="137">IO/LVDS22n</text>
<text x="80.9" y="135.2" transform="rotate(-90 80.9 135.2)">VCCIO3</text>
<text x="82.9" y="135.2" transform="rotate(-90 82.9 135.2)">VCCIO3</text>
<text x="99.3" y="137.2">IO</text>
<text x="196.9" y="134">IO/LVDS32n</text>
<text x="196.9" y="136">IO/LVDS31p</text>
<text x="228.7" y="134">IO/LVDS27n</text>
<text x="228.7" y="136">IO/LVDS26p</text>
<text x="59.4" y="139.1">IO/LVDS22p</text>
<text x="59.4" y="141.1">IO/LVDS21n</text>
<text x="59.4" y="143.2">IO/LVDS21p</text>
<text x="90.7" y="139.1">IO/VREF1B3</text>
<text x="91.2" y="143.2">IO/LVDS18n</text>
<text x="99.3" y="141.3">IO</text>
<text x="196.9" y="138.1">IO/LVDS31n</text>
<text x="196.9" y="140.1">IO/DPCLK7</text>
<text x="196.9" y="142.1">IO/VREF2B4</text>
<text x="228.2" y="140.1">IO/VREF0B4</text>
<text x="228.7" y="138.1">IO/LVDS26n</text>
<text x="229" y="142.1">IO/DPCLK6</text>
<text x="59.4" y="145.2">IO/LVDS20n</text>
<text x="59.4" y="147.2">IO/LVDS20p</text>
<text x="59.4" y="149.3">IO/VREF2B3</text>
<text x="91.2" y="145.2">IO/LVDS18p</text>
<text x="91.5" y="147.2">IO/DPCLK4</text>
<text x="99.3" y="149.4">IO</text>
<text x="196.9" y="144.3">IO</text>
<text x="196.9" y="146.2">IO/LVDS30p</text>
<text x="196.9" y="148.2">IO/LVDS30n</text>
<text x="228.7" y="144.2">IO/LVDS25p</text>
<text x="228.7" y="146.2">IO/LVDS25n</text>
<text x="228.7" y="148.2">IO/LVDS24p</text>
<text x="59.4" y="151.3">IO/DPCLK5</text>
<text x="59.4" y="153.3">IO/LVDS19n</text>
<text x="59.4" y="155.4">IO/LVDS19p</text>
<text x="90.7" y="151.3">IO/VREF0B3</text>
<text x="91.2" y="153.3">IO/LVDS17n</text>
<text x="91.2" y="155.4">IO/LVDS17p</text>
<text x="196.9" y="150.3">IO/LVDS29p</text>
<text x="196.9" y="152.3">IO/LVDS29n</text>
<text x="196.9" y="154.4">IO/LVDS28p</text>
<text x="228.7" y="150.3">IO/LVDS24n</text>
<text x="228.7" y="152.3">IO/LVDS23p</text>
<text x="228.7" y="154.4">IO/LVDS23n</text>
<text x="59.4" y="157.6">IO</text>
<text x="59.4" y="159.6">IO</text>
<text x="59.4" y="161.5">CLK3/LVDSCLK2n</text>
<text x="91.2" y="157.4">IO/LVDS16n</text>
<text x="91.2" y="159.4">IO/LVDS16p</text>
<text x="216.4" y="158.5" transform="rotate(-90 216.4 158.5)">GND</text>
<text x="218.4" y="158.5" transform="rotate(-90 218.4 158.5)">GND</text>
<text x="220.4" y="158.5" transform="rotate(-90 220.4 158.5)">GND</text>
<text x="222.5" y="158.5" transform="rotate(-90 222.5 158.5)">GND</text>
<text x="59.4" y="167.6">CONF_DONE</text>
<text x="59.4" y="163.5">CLK2/LVDSCLK2p</text>
<text x="97.2" y="165.7">TDO</text>
<text x="97.2" y="167.8">TMS</text>
<text x="97.4" y="163.7">TCK</text>
<text x="59.4" y="169.8">nSTATUS</text>
<text x="80.9" y="173.8" transform="rotate(-90 80.9 173.8)">GND</text>
<text x="82.9" y="173.8" transform="rotate(-90 82.9 173.8)">GND</text>
<text x="98" y="169.8">TDI</text>
</g>
<g font-size="1.8">
<text x="162.8" y="177.6">TITLE</text>
<text x="254.5" y="176.6">REV.</text>
<text x="254.1" y="184.7">DATE</text>
<text x="162.9" y="192.9">SIZE</text>
<text x="169.9" y="192.9">FILE</text>
<text x="196.4" y="192.9">DRAWN BY</text>
<text x="222.9" y="192.9">PROJECT</text>
<text x="254.2" y="192.9">PAGE</text>
</g>
<g font-size="1.5" fill="#000275">
<text x="215.2" y="39.8" transform="rotate(-90 215.2 39.8)">115</text>
<text x="217.3" y="39.8" transform="rotate(-90 217.3 39.8)">137</text>
<text x="219.3" y="39.8" transform="rotate(-90 219.3 39.8)">117</text>
<text x="221.3" y="39.8" transform="rotate(-90 221.3 39.8)">135</text>
<text x="78.7" y="44.9" transform="rotate(-90 78.7 44.9)">8</text>
<text x="80.8" y="44.9" transform="rotate(-90 80.8 44.9)">29</text>
<text x="82.8" y="44.9" transform="rotate(-90 82.8 44.9)">15</text>
<text x="193.2" y="48.5">109</text>
<text x="193.2" y="50.5">110</text>
<text x="193.2" y="52.5">111</text>
<text x="240.2" y="48.5">127</text>
<text x="240.2" y="50.5">128</text>
<text x="240.2" y="52.5">129</text>
<text x="57.1" y="58.7">1</text>
<text x="102.7" y="58.7">16</text>
<text x="193.2" y="54.6">112</text>
<text x="193.2" y="56.6">113</text>
<text x="193.2" y="58.7">114</text>
<text x="240.2" y="54.6">130</text>
<text x="240.2" y="56.6">131</text>
<text x="240.2" y="58.7">132</text>
<text x="57.1" y="60.7">2</text>
<text x="57.1" y="62.7">3</text>
<text x="57.1" y="64.8">4</text>
<text x="102.7" y="60.7">17</text>
<text x="102.7" y="62.7">25</text>
<text x="102.7" y="64.8">26</text>
<text x="193.2" y="60.7">119</text>
<text x="193.2" y="62.7">120</text>
<text x="193.2" y="64.8">121</text>
<text x="240.2" y="60.7">133</text>
<text x="240.2" y="62.7">134</text>
<text x="240.2" y="64.8">139</text>
<text x="57.1" y="66.8">5</text>
<text x="57.1" y="68.8">6</text>
<text x="57.1" y="70.9">7</text>
<text x="102.7" y="66.8">27</text>
<text x="102.7" y="68.8">28</text>
<text x="102.7" y="70.9">31</text>
<text x="193.2" y="66.8">122</text>
<text x="193.2" y="68.8">123</text>
<text x="193.2" y="70.9">124</text>
<text x="240.2" y="66.8">140</text>
<text x="240.2" y="68.8">141</text>
<text x="240.2" y="70.9">142</text>
<text x="56.4" y="72.9">10</text>
<text x="56.4" y="75">11</text>
<text x="56.4" y="77">12</text>
<text x="102.7" y="72.9">32</text>
<text x="102.7" y="75">33</text>
<text x="102.7" y="77">34</text>
<text x="193.2" y="72.9">125</text>
<text x="193.2" y="75">126</text>
<text x="240.2" y="72.9">143</text>
<text x="240.2" y="75">144</text>
<text x="41.5" y="81.1">DATA0</text>
<text x="41.5" y="83.1">DCLK</text>
<text x="56.4" y="81.1">13</text>
<text x="56.4" y="83.1">24</text>
<text x="102.7" y="79">35</text>
<text x="102.7" y="81.1">36</text>
<text x="215.2" y="83.8" transform="rotate(-90 215.2 83.8)">116</text>
<text x="217.3" y="83.8" transform="rotate(-90 217.3 83.8)">138</text>
<text x="219.3" y="83.8" transform="rotate(-90 219.3 83.8)">118</text>
<text x="221.3" y="83.8" transform="rotate(-90 221.3 83.8)">136</text>
<text x="41.5" y="85.1">nCONFIG</text>
<text x="56.4" y="85.1">14</text>
<text x="56.4" y="87.2">20</text>
<text x="56.4" y="89.2">21</text>
<text x="102.7" y="87.2">22</text>
<text x="102.7" y="89.2">23</text>
<text x="77.7" y="102.7" transform="rotate(-90 77.7 102.7)">9</text>
<text x="79.7" y="103.4" transform="rotate(-90 79.7 103.4)">30</text>
<text x="81.8" y="103.4" transform="rotate(-90 81.8 103.4)">18</text>
<text x="83.8" y="103.4" transform="rotate(-90 83.8 103.4)">19</text>
<text x="123" y="108.6">TCK</text>
<text x="123" y="112.6">TDO</text>
<text x="42.8" y="119.8">CONF_DONE</text>
<text x="45.6" y="115.7">nSTATUS</text>
<text x="123" y="116.7">TMS</text>
<text x="215.2" y="118.2" transform="rotate(-90 215.2 118.2)">44</text>
<text x="217.3" y="118.2" transform="rotate(-90 217.3 118.2)">66</text>
<text x="219.3" y="118.2" transform="rotate(-90 219.3 118.2)">46</text>
<text x="221.3" y="118.2" transform="rotate(-90 221.3 118.2)">64</text>
<text x="45.7" y="123.8">nCONFIG</text>
<text x="123" y="124.9">TDI</text>
<text x="79.7" y="127.4" transform="rotate(-90 79.7 127.4)">81</text>
<text x="81.8" y="127.4" transform="rotate(-90 81.8 127.4)">102</text>
<text x="193.9" y="126.9">37</text>
<text x="193.9" y="128.9">38</text>
<text x="193.9" y="131">39</text>
<text x="240.2" y="126.9">55</text>
<text x="240.2" y="128.9">56</text>
<text x="240.2" y="131">57</text>
<text x="56.4" y="136.1">73</text>
<text x="102.7" y="136.1">94</text>
<text x="193.9" y="133">40</text>
<text x="193.9" y="135.1">41</text>
<text x="193.9" y="137.1">42</text>
<text x="240.2" y="133">58</text>
<text x="240.2" y="135.1">59</text>
<text x="240.2" y="137.1">60</text>
<text x="56.4" y="138.1">74</text>
<text x="56.4" y="140.1">75</text>
<text x="56.4" y="142.2">76</text>
<text x="102.7" y="138.1">96</text>
<text x="102.7" y="140.1">97</text>
<text x="102.7" y="142.2">98</text>
<text x="193.9" y="139.1">47</text>
<text x="193.9" y="141.2">48</text>
<text x="193.9" y="143.2">49</text>
<text x="240.2" y="139.1">61</text>
<text x="240.2" y="141.2">62</text>
<text x="240.2" y="143.2">67</text>
<text x="56.4" y="144.2">77</text>
<text x="56.4" y="146.3">78</text>
<text x="56.4" y="148.3">79</text>
<text x="102.7" y="144.2">99</text>
<text x="102.7" y="146.3">100</text>
<text x="102.7" y="148.3">103</text>
<text x="193.9" y="145.2">50</text>
<text x="193.9" y="147.3">51</text>
<text x="193.9" y="149.3">52</text>
<text x="240.2" y="145.2">68</text>
<text x="240.2" y="147.3">69</text>
<text x="240.2" y="149.3">70</text>
<text x="56.4" y="150.3">82</text>
<text x="56.4" y="152.4">83</text>
<text x="56.4" y="154.4">84</text>
<text x="102.7" y="150.3">104</text>
<text x="102.7" y="152.4">105</text>
<text x="102.7" y="154.4">106</text>
<text x="193.9" y="151.3">53</text>
<text x="193.9" y="153.4">54</text>
<text x="240.2" y="151.3">71</text>
<text x="240.2" y="153.4">72</text>
<text x="56.4" y="156.4">85</text>
<text x="56.4" y="158.5">91</text>
<text x="56.4" y="160.5">92</text>
<text x="102.7" y="156.4">107</text>
<text x="102.7" y="158.5">108</text>
<text x="215.2" y="161.5" transform="rotate(-90 215.2 161.5)">43</text>
<text x="217.3" y="161.5" transform="rotate(-90 217.3 161.5)">63</text>
<text x="219.3" y="161.5" transform="rotate(-90 219.3 161.5)">45</text>
<text x="221.3" y="161.5" transform="rotate(-90 221.3 161.5)">65</text>
<text x="41.5" y="166.6">CONF_DONE</text>
<text x="56.4" y="166.6">86</text>
<text x="56.4" y="162.6">93</text>
<text x="102.7" y="162.6">88</text>
<text x="102.7" y="166.6">89</text>
<text x="102.7" y="164.6">90</text>
<text x="115.8" y="164.6">TDO</text>
<text x="115.9" y="166.6">TMS</text>
<text x="116" y="162.6">TCK</text>
<text x="41.5" y="168.7">nSTATUS</text>
<text x="56.4" y="168.7">87</text>
<text x="102.7" y="168.7">95</text>
<text x="116.5" y="168.7">TDI</text>
<text x="79.7" y="176.8" transform="rotate(-90 79.7 176.8)">80</text>
<text x="81.8" y="177.5" transform="rotate(-90 81.8 177.5)">101</text>
</g>
</svg>
